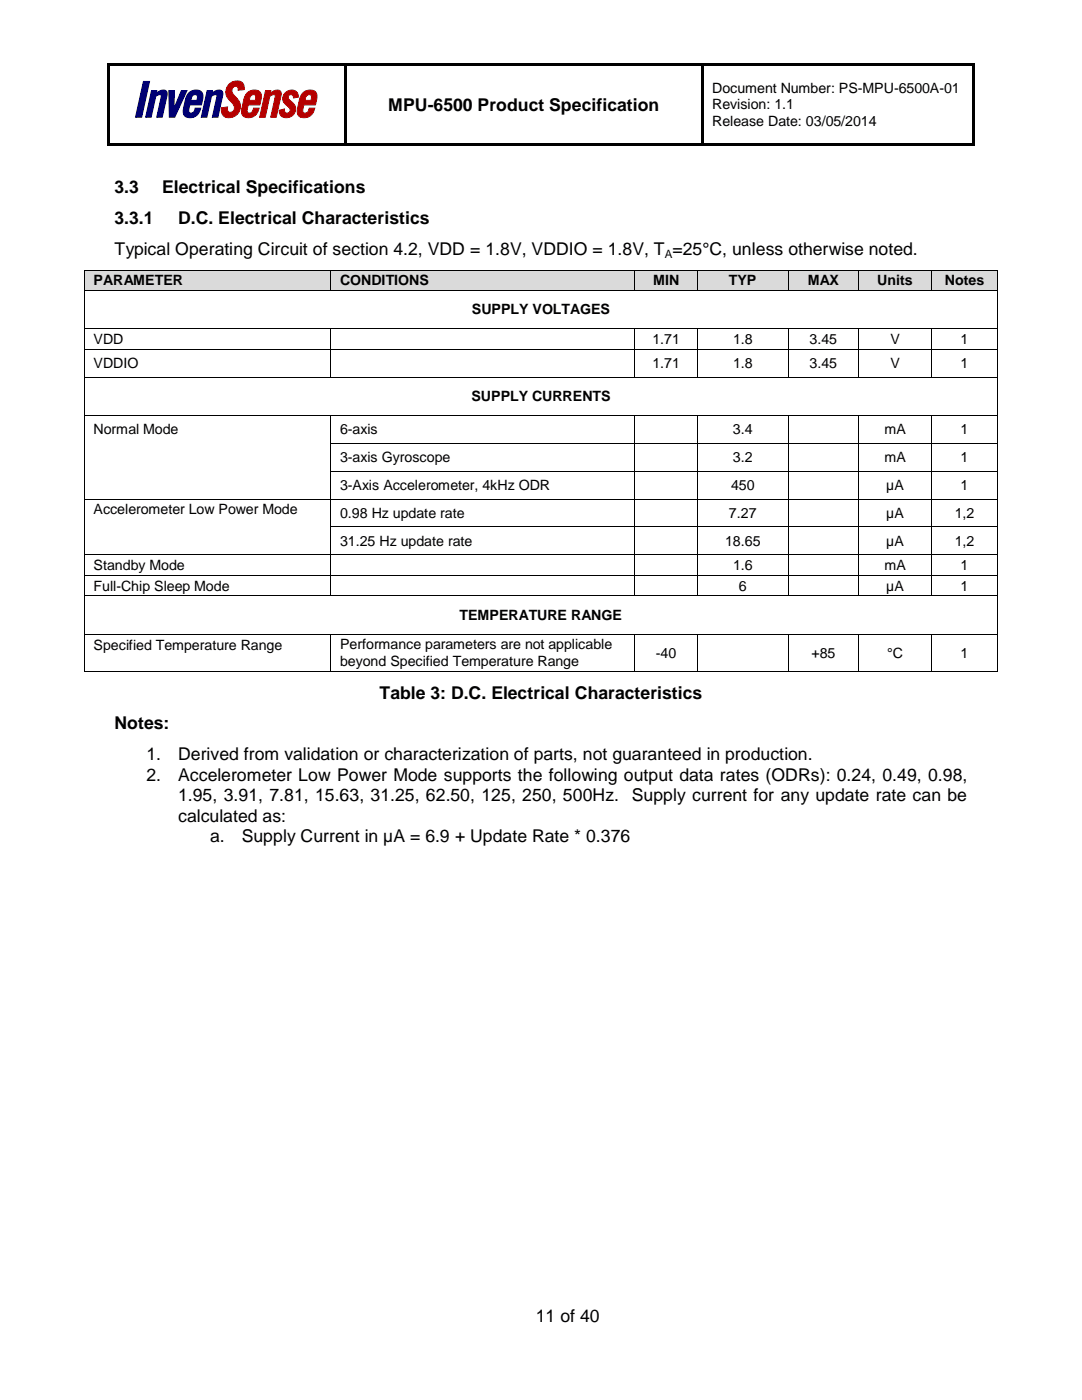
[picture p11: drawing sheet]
<svg xmlns="http://www.w3.org/2000/svg" width="216mm" height="279mm" viewBox="0 0 216 279" stroke-linecap="round" stroke-linejoin="round" font-family="sans-serif">
<g fill="#000">
<path d="M21.4 12.7h.5v.6h-.5z" fill-rule="evenodd"/>
<path d="M21.4 12.7h.5v.5h-.5z" fill-rule="evenodd"/>
<path d="M21.9 12.7h46.8v.5h-46.8z" fill-rule="evenodd"/>
<path d="M68.7 12.7h.5v.5h-.5z" fill-rule="evenodd"/>
<path d="M69.2 12.7h70.8v.5h-70.8z" fill-rule="evenodd"/>
<path d="M140 12.7h.5v.5h-.5z" fill-rule="evenodd"/>
<path d="M140.5 12.7h53.5v.5h-53.5z" fill-rule="evenodd"/>
<path d="M194 12.7h.5v.6h-.5z" fill-rule="evenodd"/>
<path d="M194 12.7h.5v.5h-.5z" fill-rule="evenodd"/>
<path d="M21.4 13.3h.5v15.3h-.5z" fill-rule="evenodd"/>
<path d="M21.4 28.6h.5v.5h-.5z" fill-rule="evenodd"/>
<path d="M21.4 28.6h.5v.5h-.5z" fill-rule="evenodd"/>
<path d="M21.9 28.6h46.8v.5h-46.8z" fill-rule="evenodd"/>
<path d="M68.7 13.3h.5v15.3h-.5z" fill-rule="evenodd"/>
<path d="M68.7 28.6h.5v.5h-.5z" fill-rule="evenodd"/>
<path d="M69.2 28.6h70.8v.5h-70.8z" fill-rule="evenodd"/>
<path d="M140 13.3h.5v15.3h-.5z" fill-rule="evenodd"/>
<path d="M140 28.6h.5v.5h-.5z" fill-rule="evenodd"/>
<path d="M140.5 28.6h53.5v.5h-53.5z" fill-rule="evenodd"/>
<path d="M194 13.3h.5v15.3h-.5z" fill-rule="evenodd"/>
<path d="M194 28.6h.5v.5h-.5z" fill-rule="evenodd"/>
<path d="M194 28.6h.5v.5h-.5z" fill-rule="evenodd"/>
</g>
<path d="M68.7 13.2l.5 .1zM140 13.2l.5 .1z" fill="#000"/>
<g fill="#dadada">
<path d="M16.8 54h1.9v3.9h-1.9z" fill-rule="evenodd"/>
<path d="M64.1 54h1.8v3.9h-1.8z" fill-rule="evenodd"/>
<path d="M66 54h1.9v3.9h-1.9z" fill-rule="evenodd"/>
<path d="M124.8 54h1.8v3.9h-1.8z" fill-rule="evenodd"/>
<path d="M126.8 54h1.8v3.9h-1.8z" fill-rule="evenodd"/>
<path d="M137.2 54h1.9v3.9h-1.9z" fill-rule="evenodd"/>
<path d="M139.2 54h1.9v3.9h-1.9z" fill-rule="evenodd"/>
<path d="M155.4 54h1.8v3.9h-1.8z" fill-rule="evenodd"/>
<path d="M157.4 54h1.8v3.9h-1.8z" fill-rule="evenodd"/>
<path d="M169.4 54h1.8v3.9h-1.8z" fill-rule="evenodd"/>
<path d="M171.4 54h1.8v3.9h-1.8z" fill-rule="evenodd"/>
<path d="M184 54h1.8v3.9h-1.8z" fill-rule="evenodd"/>
<path d="M186 54h1.8v3.9h-1.8z" fill-rule="evenodd"/>
<path d="M197.2 54h1.9v3.9h-1.9z" fill-rule="evenodd"/>
</g>
<g fill="#dadada">
<path d="M18.7 54h45.4v3.9h-45.4z"/>
<path d="M67.9 54h56.9v3.9h-56.9z"/>
<path d="M128.6 54h8.6v3.9h-8.6z"/>
<path d="M141.1 54h14.3v3.9h-14.3z"/>
<path d="M159.2 54h10.2v3.9h-10.2z"/>
<path d="M173.2 54h10.8v3.9h-10.8z"/>
<path d="M187.8 54h9.4v3.9h-9.4z"/>
</g>
<g fill="#000">
<path d="M16.7 53.8h.1v.2h-.1zM16.7 57.9h.1v.2h-.1zM65.9 53.8h.1v.2h-.1zM65.9 57.9h.1v.2h-.1zM126.6 53.8h.2v.2h-.2zM126.6 57.9h.2v.2h-.2zM139.1 53.8h.1v.2h-.1zM139.1 57.9h.1v.2h-.1zM157.2 53.8h.2v.2h-.2zM157.2 57.9h.2v.2h-.2zM171.2 53.8h.2v.2h-.2zM171.2 57.9h.2v.2h-.2z"/>
<path d="M185.8 53.8h.2v.2h-.2zM185.8 57.9h.2v.2h-.2zM199.1 53.8h.1v.2h-.1zM199.1 57.9h.1v.2h-.1zM16.7 65.6h.1v.1h-.1zM16.7 69.7h.1v.2h-.1zM16.7 75.2h.1v.2h-.1zM65.9 65.6h.1v.1h-.1zM65.9 69.7h.1v.2h-.1zM65.9 75.2h.1v.2h-.1zM126.6 65.6h.2v.1h-.2zM126.6 69.7h.2v.2h-.2z"/>
<path d="M126.6 75.2h.2v.2h-.2zM139.1 65.6h.1v.1h-.1zM139.1 69.7h.1v.2h-.1zM139.1 75.2h.1v.2h-.1zM157.2 65.6h.2v.1h-.2zM157.2 69.7h.2v.2h-.2zM157.2 75.2h.2v.2h-.2zM171.2 65.6h.2v.1h-.2zM171.2 69.7h.2v.2h-.2zM171.2 75.2h.2v.2h-.2zM185.8 65.6h.2v.1h-.2zM185.8 69.7h.2v.2h-.2z"/>
<path d="M185.8 75.2h.2v.2h-.2zM199.1 65.6h.1v.1h-.1zM199.1 69.7h.1v.2h-.1zM199.1 75.2h.1v.2h-.1zM16.7 82.9h.1v.2h-.1zM16.7 88.4h.1v.2h-.1zM16.7 94h.1v.1h-.1zM16.7 99.5h.1v.2h-.1zM65.9 82.9h.1v.2h-.1zM65.9 88.4h.1v.2h-.1zM65.9 94h.1v.1h-.1zM65.9 99.5h.1v.2h-.1z"/>
<path d="M126.6 82.9h.2v.2h-.2zM126.6 88.4h.2v.2h-.2zM126.6 94h.2v.1h-.2zM126.6 99.5h.2v.2h-.2zM139.1 82.9h.1v.2h-.1zM139.1 88.4h.1v.2h-.1zM139.1 94h.1v.1h-.1zM139.1 99.5h.1v.2h-.1zM157.2 82.9h.2v.2h-.2zM157.2 88.4h.2v.2h-.2zM157.2 94h.2v.1h-.2zM157.2 99.5h.2v.2h-.2z"/>
<path d="M171.2 82.9h.2v.2h-.2zM171.2 88.4h.2v.2h-.2zM171.2 94h.2v.1h-.2zM171.2 99.5h.2v.2h-.2zM185.8 82.9h.2v.2h-.2zM185.8 88.4h.2v.2h-.2zM185.8 94h.2v.1h-.2zM185.8 99.5h.2v.2h-.2zM199.1 82.9h.1v.2h-.1zM199.1 88.4h.1v.2h-.1zM199.1 94h.1v.1h-.1zM199.1 99.5h.1v.2h-.1z"/>
<path d="M16.7 105.1h.1v.1h-.1zM16.7 110.6h.1v.1h-.1zM16.7 114.7h.1v.2h-.1zM16.7 118.8h.1v.2h-.1zM65.9 105.1h.1v.1h-.1zM65.9 110.6h.1v.1h-.1zM65.9 114.7h.1v.2h-.1zM65.9 118.8h.1v.2h-.1zM126.6 105.1h.2v.1h-.2zM126.6 110.6h.2v.1h-.2zM126.6 114.7h.2v.2h-.2zM126.6 118.8h.2v.2h-.2z"/>
<path d="M139.1 105.1h.1v.1h-.1zM139.1 110.6h.1v.1h-.1zM139.1 114.7h.1v.2h-.1zM139.1 118.8h.1v.2h-.1zM157.2 105.1h.2v.1h-.2zM157.2 110.6h.2v.1h-.2zM157.2 114.7h.2v.2h-.2zM157.2 118.8h.2v.2h-.2zM171.2 105.1h.2v.1h-.2zM171.2 110.6h.2v.1h-.2zM171.2 114.7h.2v.2h-.2zM171.2 118.8h.2v.2h-.2z"/>
<path d="M185.8 105.1h.2v.1h-.2zM185.8 110.6h.2v.1h-.2zM185.8 114.7h.2v.2h-.2zM185.8 118.8h.2v.2h-.2zM199.1 105.1h.1v.1h-.1zM199.1 110.6h.1v.1h-.1zM199.1 114.7h.1v.2h-.1zM199.1 118.8h.1v.2h-.1zM16.7 126.5h.1v.2h-.1zM16.7 133.9h.1v.2h-.1zM65.9 126.5h.1v.2h-.1zM65.9 133.9h.1v.2h-.1z"/>
<path d="M126.6 126.5h.2v.2h-.2zM126.6 133.9h.2v.2h-.2zM139.1 126.5h.1v.2h-.1zM139.1 133.9h.1v.2h-.1zM157.2 126.5h.2v.2h-.2zM157.2 133.9h.2v.2h-.2zM171.2 126.5h.2v.2h-.2zM171.2 133.9h.2v.2h-.2zM185.8 126.5h.2v.2h-.2zM185.8 133.9h.2v.2h-.2zM199.1 126.5h.1v.2h-.1zM199.1 133.9h.1v.2h-.1z"/>
</g>
<g fill="none" stroke="#000" stroke-width=".2">
<path d="M16.8 54v3.9M16.8 58.1v7.5M16.8 53.9h49.1M16.8 58h49.1M66 54v3.9M66 53.9h60.6M66 58h60.6M126.7 54v3.9M126.8 53.9h12.3M126.8 58h12.3M139.1 54v3.9M139.2 53.9h18"/>
<path d="M139.2 58h18M157.3 54v3.9M157.4 53.9h13.8M157.4 58h13.8M171.3 54v3.9M171.4 53.9h14.4M171.4 58h14.4M185.9 54v3.9M186 53.9h13.1M186 58h13.1M199.1 54v3.9M199.1 58.1v7.5"/>
<path d="M16.8 65.7v4M16.8 69.9v5.3M16.8 75.4v7.5M16.8 65.7h49.1M16.8 69.8h49.1M16.8 75.3h49.1M66 65.7v4M66 69.9v5.3M66 65.7h60.6M66 69.8h60.6M66 75.3h60.6M126.7 65.7v4"/>
<path d="M126.7 69.9v5.3M126.8 65.7h12.3M126.8 69.8h12.3M126.8 75.3h12.3M139.1 65.7v4M139.1 69.9v5.3M139.2 65.7h18M139.2 69.8h18M139.2 75.3h18M157.3 65.7v4M157.3 69.9v5.3M157.4 65.7h13.8"/>
<path d="M157.4 69.8h13.8M157.4 75.3h13.8M171.3 65.7v4M171.3 69.9v5.3M171.4 65.7h14.4M171.4 69.8h14.4M171.4 75.3h14.4M185.9 65.7v4M185.9 69.9v5.3M186 65.7h13.1M186 69.8h13.1M186 75.3h13.1"/>
<path d="M199.1 65.7v4M199.1 69.9v5.3M199.1 75.4v7.5M16.8 83.1v5.3M16.8 88.6v5.4M16.8 94.1v5.4M16.8 99.7v5.4M16.8 83h49.1M16.8 99.6h49.1M66 83.1v5.3M66 88.6v5.4M66 94.1v5.4"/>
<path d="M66 99.7v5.4M66 83h60.6M66 88.5h60.6M66 94.1h60.6M66 99.6h60.6M126.7 83.1v5.3M126.7 88.6v5.4M126.7 94.1v5.4M126.7 99.7v5.4M126.8 83h12.3M126.8 88.5h12.3M126.8 94.1h12.3"/>
<path d="M126.8 99.6h12.3M139.1 83.1v5.3M139.1 88.6v5.4M139.1 94.1v5.4M139.1 99.7v5.4M139.2 83h18M139.2 88.5h18M139.2 94.1h18M139.2 99.6h18M157.3 83.1v5.3M157.3 88.6v5.4M157.3 94.1v5.4"/>
<path d="M157.3 99.7v5.4M157.4 83h13.8M157.4 88.5h13.8M157.4 94.1h13.8M157.4 99.6h13.8M171.3 83.1v5.3M171.3 88.6v5.4M171.3 94.1v5.4M171.3 99.7v5.4M171.4 83h14.4M171.4 88.5h14.4M171.4 94.1h14.4"/>
<path d="M171.4 99.6h14.4M185.9 83.1v5.3M185.9 88.6v5.4M185.9 94.1v5.4M185.9 99.7v5.4M186 83h13.1M186 88.5h13.1M186 94.1h13.1M186 99.6h13.1M199.1 83.1v5.3M199.1 88.6v5.4M199.1 94.1v5.4"/>
<path d="M199.1 99.7v5.4M16.8 105.2v5.4M16.8 110.7v4M16.8 114.9v3.9M16.8 119v7.5M16.8 110.7h49.1M16.8 114.8h49.1M16.8 118.9h49.1M66 105.2v5.4M66 110.7v4M66 114.9v3.9M66 105.2h60.6"/>
<path d="M66 110.7h60.6M66 114.8h60.6M66 118.9h60.6M126.7 105.2v5.4M126.7 110.7v4M126.7 114.9v3.9M126.8 105.2h12.3M126.8 110.7h12.3M126.8 114.8h12.3M126.8 118.9h12.3M139.1 105.2v5.4M139.1 110.7v4"/>
<path d="M139.1 114.9v3.9M139.2 105.2h18M139.2 110.7h18M139.2 114.8h18M139.2 118.9h18M157.3 105.2v5.4M157.3 110.7v4M157.3 114.9v3.9M157.4 105.2h13.8M157.4 110.7h13.8M157.4 114.8h13.8M157.4 118.9h13.8"/>
<path d="M171.3 105.2v5.4M171.3 110.7v4M171.3 114.9v3.9M171.4 105.2h14.4M171.4 110.7h14.4M171.4 114.8h14.4M171.4 118.9h14.4M185.9 105.2v5.4M185.9 110.7v4M185.9 114.9v3.9M186 105.2h13.1M186 110.7h13.1"/>
<path d="M186 114.8h13.1M186 118.9h13.1M199.1 105.2v5.4M199.1 110.7v4M199.1 114.9v3.9M199.1 119v7.5M16.8 126.7v7.2M16.8 126.6h49.1M16.8 134h49.1M66 126.7v7.2M66 126.6h60.6M66 134h60.6"/>
<path d="M126.7 126.7v7.2M126.8 126.6h12.3M126.8 134h12.3M139.1 126.7v7.2M139.2 126.6h18M139.2 134h18M157.3 126.7v7.2M157.4 126.6h13.8M157.4 134h13.8M171.3 126.7v7.2M171.4 126.6h14.4M171.4 134h14.4"/>
<path d="M185.9 126.7v7.2M186 126.6h13.1M186 134h13.1M199.1 126.7v7.2"/>
</g>
<path d="M28.6 16.2h1.2l-1.5 7.2h-1.3z" fill="#000073"/>
<path d="M28.6 16.2h1.2l-1.5 7.2h-1.3z" fill="none" stroke="#000073" stroke-width=".2"/>
<path d="M30.2 18.1h1.1l-.1 .5a1.57 1.57 0 0 1 2.1-.3v.8l-.9 4.3h-1.1l.9-4.1a.46 .46 0 0 0-.4-.5 .46 .46 0 0 0-.5 .3l-.2 .1-.9 4.2h-1.1z" fill="#000073"/>
<path d="M30.2 18.1h1.1l-.1 .5a1.57 1.57 0 0 1 2.1-.3v.8l-.9 4.3h-1.1l.9-4.1a.46 .46 0 0 0-.4-.5 .46 .46 0 0 0-.5 .3l-.2 .1-.9 4.2h-1.1z" fill="none" stroke="#000073" stroke-width=".2"/>
<path d="M33.7 18.1h1.1l-.1 3.5 1.5-3.5h1.1l-2.4 5.3h-1.1z" fill="#000073"/>
<path d="M33.7 18.1h1.1l-.1 3.5 1.5-3.5h1.1l-2.4 5.3h-1.1z" fill="none" stroke="#000073" stroke-width=".2"/>
<path d="M37.7 18.5a1.74 1.74 0 0 1 2.7 .2l.1 1-.3 1.2h-2.3l-.2 .8a.61 .61 0 0 0 .4 .9 .61 .61 0 0 0 .7-.6l.1-.4h1.2a1.99 1.99 0 0 1-1.3 1.7 1.99 1.99 0 0 1-2.1-.4l-.1-.6v-.8l.6-2.2zM38.4 19.1l-.3 .9h1.2l.1-.2a.57 .57 0 0 0-.2-.8 .57 .57 0 0 0-.8 .1z" fill="#000073"/>
<path d="M37.7 18.5a1.74 1.74 0 0 1 2.7 .2l.1 1-.3 1.2h-2.3l-.2 .8a.61 .61 0 0 0 .4 .9 .61 .61 0 0 0 .7-.6l.1-.4h1.2a1.99 1.99 0 0 1-1.3 1.7 1.99 1.99 0 0 1-2.1-.4l-.1-.6v-.8l.6-2.2zM38.4 19.1a.57 .57 0 0 1 .8-.1 .57 .57 0 0 1 .2 .8l-.1 .2h-1.2z" fill="none" stroke="#000073" stroke-width=".2"/>
<path d="M41.3 18.1h1.1l-.1 .5a1.56 1.56 0 0 1 2.1-.3l.1 .5-1 4.6h-1.1l.9-4.1v-.3l-.3-.1-.8 .3-.9 4.2h-1.1z" fill="#000073"/>
<path d="M41.3 18.1h1.1l-.1 .5a1.56 1.56 0 0 1 2.1-.3l.1 .5-1 4.6h-1.1l.9-4.1v-.3l-.3-.1-.8 .3-.9 4.2h-1.1z" fill="none" stroke="#000073" stroke-width=".2"/>
<path d="M45.8 16.7a1.86 1.86 0 0 1 2.8 .1l.1 1.1-1.2 .1a.64 .64 0 0 0-.5-.8 .64 .64 0 0 0-.7 .7 2.73 2.73 0 0 0 1.1 1.9 2.18 2.18 0 0 1 0 3 2.18 2.18 0 0 1-2.9 .2l-.3-.7v-.8l1.2-.2a.74 .74 0 0 0 .6 1.1 .74 .74 0 0 0 .8-.9 5.8 5.8 0 0 0-1.5-2.2 2.21 2.21 0 0 1 .5-2.6z" fill="#b50000"/>
<path d="M45.8 16.7a1.86 1.86 0 0 1 2.8 .1l.1 1.1-1.2 .1a.64 .64 0 0 0-.5-.8 .64 .64 0 0 0-.7 .7 2.73 2.73 0 0 0 1.1 1.9 2.18 2.18 0 0 1 0 3 2.18 2.18 0 0 1-2.9 .2l-.3-.7v-.8l1.2-.2a.74 .74 0 0 0 .6 1.1 .74 .74 0 0 0 .8-.9 5.8 5.8 0 0 0-1.5-2.2 2.21 2.21 0 0 1 .5-2.6z" fill="none" stroke="#b50000" stroke-width=".2"/>
<path d="M49.3 18.5a1.74 1.74 0 0 1 2.8 .2v1l-.3 1.2h-2.3l-.1 .8a.61 .61 0 0 0 .3 .9 .61 .61 0 0 0 .8-.6l.1-.4h1.1a1.99 1.99 0 0 1-1.2 1.7 1.99 1.99 0 0 1-2.1-.4l-.2-.6 .1-.8 .5-2.2zM50.1 19.1l-.4 .9h1.2l.1-.2a.57 .57 0 0 0-.1-.8 .57 .57 0 0 0-.8 .1z" fill="#b50000"/>
<path d="M49.3 18.5a1.74 1.74 0 0 1 2.8 .2v1l-.3 1.2h-2.3l-.1 .8a.61 .61 0 0 0 .3 .9 .61 .61 0 0 0 .8-.6l.1-.4h1.1a1.99 1.99 0 0 1-1.2 1.7 1.99 1.99 0 0 1-2.1-.4l-.2-.6 .1-.8 .5-2.2zM50.1 19.1a.57 .57 0 0 1 .8-.1 .57 .57 0 0 1 .1 .8l-.1 .2h-1.2z" fill="none" stroke="#b50000" stroke-width=".2"/>
<path d="M53 18.1h1l-.1 .5a1.57 1.57 0 0 1 2.1-.3l.1 .8-1 4.3h-1.1l.9-4.1a.46 .46 0 0 0-.3-.5 .46 .46 0 0 0-.5 .3l-.3 .1-.9 4.2h-1.1z" fill="#b50000"/>
<path d="M53 18.1h1l-.1 .5a1.57 1.57 0 0 1 2.1-.3l.1 .8-1 4.3h-1.1l.9-4.1a.46 .46 0 0 0-.3-.5 .46 .46 0 0 0-.5 .3l-.3 .1-.9 4.2h-1.1z" fill="none" stroke="#b50000" stroke-width=".2"/>
<path d="M56.9 18.6a1.47 1.47 0 0 1 1.5-.6 1.47 1.47 0 0 1 1.1 1.1v.3l-.9 .1a.57 .57 0 0 0-.5-.6 .57 .57 0 0 0-.6 .4 .57 .57 0 0 0 .3 .7l.2 .1a1.76 1.76 0 0 1 .6 2.7 1.76 1.76 0 0 1-2.7 0l-.2-.8 1.1-.3a.62 .62 0 0 0 .3 .8 .62 .62 0 0 0 .8-.3 .62 .62 0 0 0-.3-.8l-.3-.3a1.58 1.58 0 0 1-.4-2.5z" fill="#b50000"/>
<path d="M56.9 18.6a1.47 1.47 0 0 1 1.5-.6 1.47 1.47 0 0 1 1.1 1.1v.3l-.9 .1a.57 .57 0 0 0-.5-.6 .57 .57 0 0 0-.6 .4 .57 .57 0 0 0 .3 .7l.2 .1a1.75 1.75 0 0 1 .6 2.7 1.75 1.75 0 0 1-2.7 0l-.2-.8 1.1-.3a.62 .62 0 0 0 .3 .8 .62 .62 0 0 0 .8-.3 .62 .62 0 0 0-.3-.8l-.3-.3a1.58 1.58 0 0 1-.4-2.5z" fill="none" stroke="#b50000" stroke-width=".2"/>
<path d="M60.4 18.5a1.72 1.72 0 0 1 2.8 .2l.1 .7-.4 1.5h-2.3l-.1 .8a.61 .61 0 0 0 .3 .9 .61 .61 0 0 0 .8-.6l.1-.4h1.1a1.99 1.99 0 0 1-1.2 1.7 1.99 1.99 0 0 1-2.1-.4l-.2-.8 .4-2.1 .4-1zM61.2 19.1l-.4 .9h1.2l.1-.2a.57 .57 0 0 0-.1-.8 .57 .57 0 0 0-.8 .1z" fill="#b50000"/>
<path d="M60.4 18.5a1.72 1.72 0 0 1 2.8 .2l.1 .7-.4 1.5h-2.3l-.1 .8a.61 .61 0 0 0 .3 .9 .61 .61 0 0 0 .8-.6l.1-.4h1.1a1.99 1.99 0 0 1-1.2 1.7 1.99 1.99 0 0 1-2.1-.4l-.2-.8 .4-2.1 .4-1zM61.2 19.1a.57 .57 0 0 1 .8-.1 .57 .57 0 0 1 .1 .8l-.1 .2h-1.2z" fill="none" stroke="#b50000" stroke-width=".2"/>
<g font-size="3.5">
<text x="77.5" y="22.1">MPU-6500 Product Specification</text>
<text x="22.9" y="38.5">3.3</text>
<text x="32.4" y="38.5">Electrical Specifications</text>
<text x="22.9" y="44.7">3.3.1</text>
<text x="35.6" y="44.7">D.C. Electrical Characteristics</text>
<text x="22.9" y="50.9">Typical Operating Circuit of section 4.2, VDD = 1.8V, VDDIO = 1.8V, T =25°C, unless otherwise noted.</text>
<text x="75.7" y="139.4">Table 3: D.C. Electrical Characteristics</text>
<text x="22.9" y="145.5">Notes:</text>
<text x="29.2" y="151.8">1.</text>
<text x="29.2" y="155.8">2.</text>
<text x="35.6" y="151.8">Derived from validation or characterization of parts, not guaranteed in production.</text>
<text x="35.6" y="155.8">Accelerometer Low Power Mode supports the following output data rates (ODRs): 0.24, 0.49, 0.98,</text>
<text x="35.6" y="159.9">1.95, 3.91, 7.81, 15.63, 31.25, 62.50, 125, 250, 500Hz.</text>
<text x="126.1" y="159.9">Supply current for any update rate can be</text>
<text x="35.6" y="164">calculated as:</text>
<text x="41.9" y="168">a.</text>
<text x="48.3" y="168">Supply Current in µA = 6.9 + Update Rate * 0.376</text>
<text x="106.9" y="263.8">11 of 40</text>
</g>
<g font-size="2.8">
<text x="142.1" y="18.6">Document Number: PS-MPU-6500A-01</text>
<text x="142.1" y="21.8">Revision: 1.1</text>
<text x="142.1" y="25.1">Release Date: 03/05/2014</text>
<text x="18.7" y="56.9">PARAMETER</text>
<text x="67.9" y="56.9">CONDITIONS</text>
<text x="130.3" y="56.9">MIN</text>
<text x="145.5" y="56.9">TYP</text>
<text x="161.2" y="56.9">MAX</text>
<text x="175" y="56.9">Units</text>
<text x="188.6" y="56.9">Notes</text>
<text x="94.1" y="62.7">SUPPLY VOLTAGES</text>
<text x="18.7" y="68.7">VDD</text>
<text x="130.2" y="68.7">1.71</text>
<text x="146.3" y="68.7">1.8</text>
<text x="161.5" y="68.7">3.45</text>
<text x="177.7" y="68.7">V</text>
<text x="191.7" y="68.7">1</text>
<text x="18.7" y="73.5">VDDIO</text>
<text x="130.2" y="73.5">1.71</text>
<text x="146.3" y="73.5">1.8</text>
<text x="161.5" y="73.5">3.45</text>
<text x="177.7" y="73.5">V</text>
<text x="191.7" y="73.5">1</text>
<text x="94.1" y="80.1">SUPPLY CURRENTS</text>
<text x="18.7" y="86.7">Normal Mode</text>
<text x="67.9" y="86.7">6-axis</text>
<text x="146.3" y="86.7">3.4</text>
<text x="176.5" y="86.7">mA</text>
<text x="191.7" y="86.7">1</text>
<text x="67.9" y="92.2">3-axis Gyroscope</text>
<text x="146.3" y="92.2">3.2</text>
<text x="176.5" y="92.2">mA</text>
<text x="191.7" y="92.2">1</text>
<text x="67.9" y="97.8">3-Axis Accelerometer, 4kHz ODR</text>
<text x="145.9" y="97.8">450</text>
<text x="176.8" y="97.8">µA</text>
<text x="191.7" y="97.8">1</text>
<text x="18.7" y="102.7">Accelerometer Low Power Mode</text>
<text x="67.9" y="103.3">0.98 Hz update rate</text>
<text x="145.5" y="103.3">7.27</text>
<text x="176.8" y="103.3">µA</text>
<text x="190.5" y="103.3">1,2</text>
<text x="18.7" y="113.7">Standby Mode</text>
<text x="67.9" y="108.9">31.25 Hz update rate</text>
<text x="144.7" y="108.9">18.65</text>
<text x="146.3" y="113.7">1.6</text>
<text x="176.5" y="113.7">mA</text>
<text x="176.8" y="108.9">µA</text>
<text x="190.5" y="108.9">1,2</text>
<text x="191.7" y="113.7">1</text>
<text x="18.7" y="117.9">Full-Chip Sleep Mode</text>
<text x="147.4" y="117.9">6</text>
<text x="176.8" y="117.9">µA</text>
<text x="191.7" y="117.9">1</text>
<text x="91.7" y="123.7">TEMPERATURE RANGE</text>
<text x="18.7" y="129.6">Specified Temperature Range</text>
<text x="67.9" y="129.6">Performance parameters are not applicable</text>
<text x="130.9" y="131.3">-40</text>
<text x="161.9" y="131.3">+85</text>
<text x="177" y="131.3">°C</text>
<text x="191.7" y="131.3">1</text>
<text x="67.9" y="132.8">beyond Specified Temperature Range</text>
</g>
<text font-size="2.3" x="132.7" y="51.4">A</text>
</svg>
